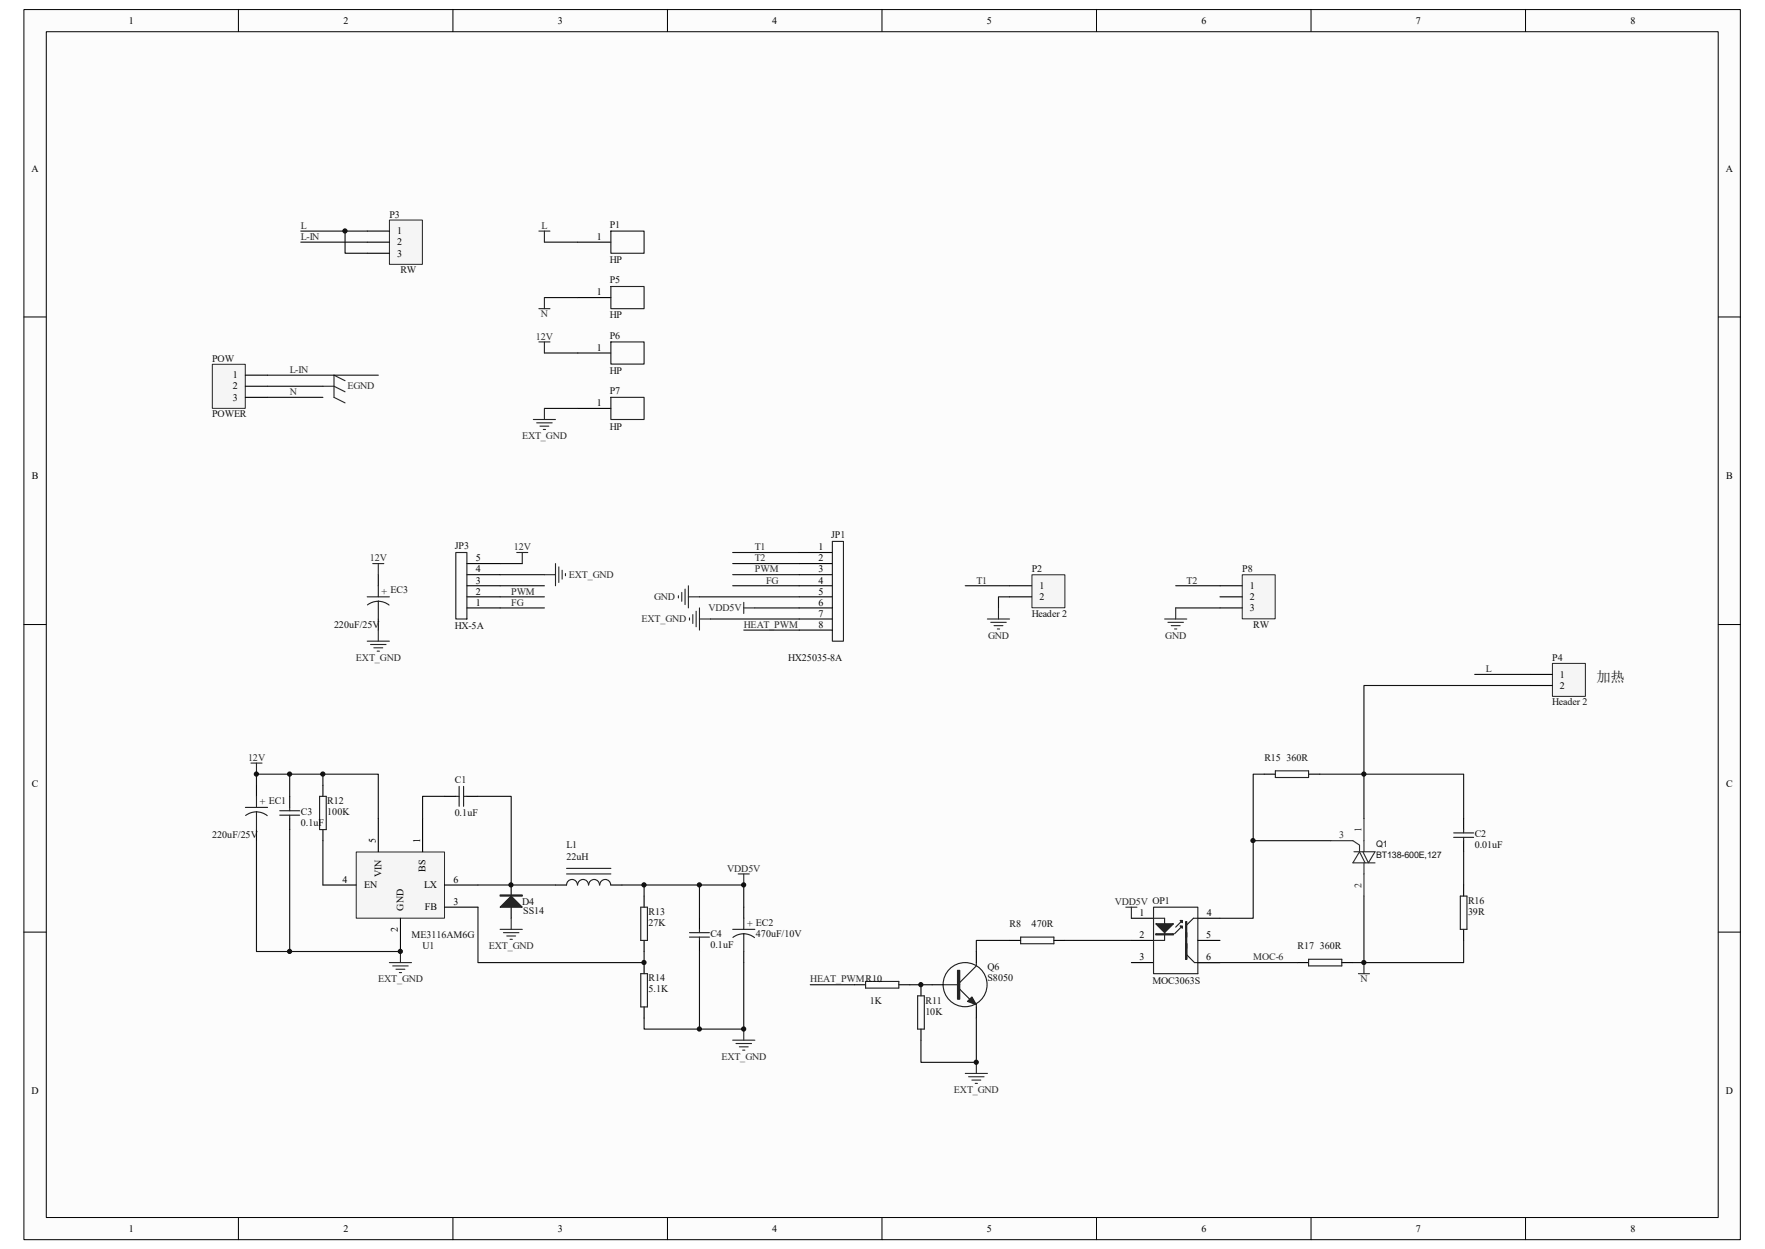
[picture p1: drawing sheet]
<svg xmlns="http://www.w3.org/2000/svg" width="297mm" height="210mm" viewBox="0 0 297 210" stroke-linecap="round" stroke-linejoin="round" font-family="sans-serif">
<path d="M4.1 1.7h288.8v206.7h-288.8z" fill="#fcfcfc"/>
<path d="M4 1.6h288.9v206.8h-288.9z" fill="none" stroke="#000" stroke-width=".17"/>
<path d="M7.8 5.4h281.3v199.3h-281.3z" fill="#fcfcfc"/>
<g fill="none" stroke="#000" stroke-width=".17">
<path d="M7.8 5.3h281.3v199.4h-281.3zM40.1 1.6v3.7M76.2 1.6v3.7M112.3 1.6v3.7M148.4 1.6v3.7M184.5 1.6v3.7M220.6 1.6v3.7M256.7 1.6v3.7M4 53.3h3.7M289.2 53.3h3.7M4 105h3.7M289.2 105h3.7"/>
<path d="M4 156.7h3.7M289.2 156.7h3.7M40.1 204.7v3.7M76.2 204.7v3.7M112.3 204.7v3.7M148.4 204.7v3.7M184.5 204.7v3.7M220.6 204.7v3.7M256.7 204.7v3.7"/>
</g>
<path d="M261.3 111.6h5.5v5.5h-5.5z" fill="#f5f5f5"/>
<path d="M261.2 111.5h5.6v5.6h-5.6z" fill="none" stroke="#262626" stroke-width=".17"/>
<path d="M257.5 113.4h3.7M257.5 115.3h3.7" fill="none" stroke="#000" stroke-width=".19"/>
<path d="M65.6 37h5.5v7.4h-5.5z" fill="#f5f5f5"/>
<path d="M65.5 37h5.6v7.4h-5.6z" fill="none" stroke="#262626" stroke-width=".17"/>
<path d="M61.8 38.9h3.7M61.8 40.7h3.7M61.8 42.6h3.7" fill="none" stroke="#000" stroke-width=".19"/>
<path d="M35.8 61.3h5.5v7.4h-5.5z" fill="#f5f5f5"/>
<path d="M35.7 61.3h5.6v7.4h-5.6z" fill="none" stroke="#262626" stroke-width=".17"/>
<path d="M97.2 40.7h5.6M97.2 50h5.6M97.2 59.4h5.6M41.3 63.1h3.7M41.3 64.9h3.7M41.3 66.8h3.7M97.2 68.7h5.6" fill="none" stroke="#000" stroke-width=".19"/>
<path d="M90.7 38.9h1.8M91.6 38.9v1.8M90.7 51.9h1.8M90.7 57.5h1.8M91.6 50v1.9M91.6 57.5v1.9M54.3 64.9h1.9l1.9 1M58.1 64l-1.9-.9v3.7l1.9 .9" fill="none" stroke="#262626" stroke-width=".19"/>
<path d="M50.6 38.9h11.2M58.1 38.9v3.7h3.7M50.6 40.7h11.2M91.6 40.7h5.6M91.6 50h5.6M91.6 59.4h5.6M45 64.9h9.3M45 63.1h18.7M45 66.8h9.3M91.6 68.7h5.6" fill="none" stroke="#0e0e0e" stroke-width=".19"/>
<path d="M102.8 38.9h5.6v3.7h-5.6zM102.8 48.2h5.6v3.7h-5.6zM102.8 57.5h5.6v3.7h-5.6zM102.8 66.8h5.6v3.7h-5.6z" fill="none" stroke="#1c1c1c" stroke-width=".19"/>
<path d="M209.1 96.7h5.5v7.4h-5.5z" fill="#f5f5f5"/>
<path d="M209 96.6h5.6v7.5h-5.6z" fill="none" stroke="#262626" stroke-width=".17"/>
<g fill="none" stroke="#000" stroke-width=".19">
<path d="M205.3 98.5h3.7M205.3 100.4h3.7M205.3 102.2h3.7M212.8 130.2h1.8M220.2 130.2h1.9M246.3 137.6v1.9M164.3 160v1.9M169.9 158.1h1.9M177.3 158.1h1.9M190.4 158.1h3.7M190.4 154.4h3.7M201.6 158.1h3.7"/>
<path d="M201.6 154.4h3.7M246.3 141.4v1.8M246.3 148.8v1.9M246.3 156.3v1.8M143.8 165.6h1.9M151.3 165.6h1.8M155 165.6v1.8M155 173v1.9M156.8 165.6h1.9M164.3 169.3v1.9M190.4 161.9h3.7M201.6 161.9h3.7"/>
<path d="M218.3 161.9h1.9M225.8 161.9h1.9"/>
</g>
<path d="M189.5 152.5h1.8M190.4 152.5v1.9M228.6 163.7h1.9M229.5 161.9v1.8" fill="none" stroke="#262626" stroke-width=".19"/>
<g fill="none" stroke="#1c1c1c" stroke-width=".19">
<path d="M214.6 129.6h5.6v1.1h-5.6zM246.3 139.5v.6M171.8 157.6h5.5v1.1h-5.5zM194.1 152.5h7.5v11.2h-7.5zM194.1 154.4h1.9v3.7h-1.9M198.8 155.9l-1.1 1.1M199 154.8l-1.2 1.1M201.6 154.4h-.8l-1.1 1.1M244.6 140.1h3.4M244.6 140.8h3.4M245.7 150.7h1.2v5.6h-1.2zM246.3 140.8v.6"/>
<path d="M145.7 165h5.6v1.1h-5.6zM154.4 167.4h1.1v5.6h-1.1zM158.7 165.6h2.8M161.5 166.3l1.7 1.7M164.3 161.9v.5l-2.8 2.8M164.3 168.9v.4M199.7 160.6l1.3 1.3h.6M220.2 161.3h5.6v1.1h-5.6z"/>
<circle cx="162.4" cy="165.6" r="3.7"/>
</g>
<g fill="#1c1c1c" stroke="#1c1c1c" stroke-width=".19">
<path d="M163.5 167.6l.8 1.3-1.5-.5z"/>
<path d="M194.5 155.3h3l-1.5 1.5z"/>
<path d="M198.6 154.8h.4v.3z"/>
<path d="M198.6 155.7h.4v.4z"/>
<path d="M161.1 163.2h.4v4.8h-.4z" fill-rule="evenodd"/>
<path d="M194.5 157h3v.2h-3z" fill-rule="evenodd"/>
<path d="M199.5 155h.2v2.6h-.2z" fill-rule="evenodd"/>
<path d="M199.5 156.8h.2v2.6h-.2z" fill-rule="evenodd"/>
<path d="M199.5 158.7h.2v2.6h-.2z" fill-rule="evenodd"/>
<path d="M199.5 158.7h.2v2.6h-.2z" fill-rule="evenodd"/>
</g>
<g fill="none" stroke="#0e0e0e" stroke-width=".19">
<path d="M248.2 113.4h9.3M257.5 115.3h-28v22.3M212.8 130.2h-1.9v24.2h-5.6M222.1 130.2h24.2v7.4M169.9 158.1h-5.6v1.9M179.2 158.1h11.2M210.9 141.4h13M229.5 150.7v11.2h-1.8M246.3 158.1v3.8h-16.8M246.3 143.2v5.6M136.3 165.6h7.5M153.1 165.6h3.7"/>
<path d="M164.3 171.2v7.4h-9.3v-3.7M201.6 161.9h16.7"/>
</g>
<path d="M229.5 137.6v5.6M223.9 141.4h3.8l1.1 .7v1.1M227.8 143.2h3.6l-1.1 1.9-1-1.9M229.5 145.1v5.6M229.7 145.1l-.9-1.9-1.1 1.9h3.7" fill="none" stroke="#292929" stroke-width=".19"/>
<path d="M60 143.3h14.8v11.1h-14.8z" fill="#f5f5f5"/>
<path d="M59.9 143.3h14.9v11.1h-14.9z" fill="none" stroke="#262626" stroke-width=".17"/>
<g fill="none" stroke="#000" stroke-width=".19">
<path d="M134.5 92.9h5.6M134.5 94.8h5.6M134.5 96.6h5.6M134.5 98.5h5.6M134.5 100.4h5.6M134.5 102.2h5.6M134.5 104.1h5.6M134.5 105.9h5.6M43.2 132v1.9M43.2 139.5v1.9M54.3 132v1.9M54.3 139.5v1.9"/>
<path d="M63.7 137.6v5.6M71.1 137.6v5.6M74.8 133.9h1.9M78.6 133.9h1.8M54.3 148.8h5.6M67.4 154.4v5.6M74.8 148.8h5.6M74.8 152.5h5.6M86 148.8v1.9M86 152.5v1.9M93.5 148.8h1.8M102.8 148.8h1.9"/>
<path d="M108.4 150.7v1.8M108.4 158.1v1.9M125.2 152.5v1.9M125.2 160v1.9M108.4 161.9v1.8M108.4 169.3v1.9"/>
</g>
<g fill="none" stroke="#1c1c1c" stroke-width=".19">
<path d="M140.1 91h1.8v16.8h-1.8zM41.3 135.8h3.7M43.2 136.5l1.1 .2 .7 .4M43.2 136.5l-.8 .1-1.1 .5M43.2 133.9v1.9M43.2 136.5v3M53.8 133.9h1.1v5.6h-1.1zM76.7 133.9h.6M77.3 132.2v3.4M78 133.9h.6M78 132.2v3.4M95.3 146.9h7.5"/>
<path d="M95.3 146h7.5M97.2 148.8a.92 .92 0 0 0-.9-.9 .92 .92 0 0 0-1 .9M99 148.8a.91 .91 0 0 0-.9-.9 .91 .91 0 0 0-.9 .9M100.9 148.8a.91 .91 0 0 0-.9-.9 .91 .91 0 0 0-.9 .9M102.8 148.8a.92 .92 0 0 0-1-.9 .92 .92 0 0 0-.9 .9M107.8 152.5h1.1v5.6h-1.1zM123.3 156.3h3.7M125.2 154.4v1.9M125.2 157v3M125.2 157l.7 .1 1.1 .6M125.2 157l-.8 .1-1.1 .5M107.8 163.7h1.1v5.6h-1.1z"/>
</g>
<g fill="none" stroke="#0e0e0e" stroke-width=".19">
<path d="M123.3 92.9h11.2M123.3 94.8h11.2M123.3 96.6h11.2M123.3 98.5h11.2M117.7 100.4h16.8M119.6 104.1h14.9M125.2 105.9h9.3M127 102.2h7.5M54.3 130.2v1.8M74.8 133.9h-3.7v3.7M80.4 133.9h5.6v14.9M43.2 141.4v18.6h24.2"/>
<path d="M54.3 141.4v7.4M80.4 152.5v9.4h28v-1.9M80.4 148.8h13.1M104.7 148.8h3.7v1.9"/>
</g>
<g fill="#1c1c1c" stroke="#1c1c1c" stroke-width=".19">
<path d="M86 150.7l1.9 1.8h-3.7z"/>
<path d="M84.2 150.5h3.7v.2h-3.7z" fill-rule="evenodd"/>
</g>
<g fill="none" stroke="#262626" stroke-width=".19">
<path d="M89.7 70.5h3.8M90.3 71.1h2.6M90.9 71.7h1.5M91.4 72.2h.4M91.6 68.7v1.8M114.7 99.6v1.5M115.3 99.1v2.6M115.8 98.5v3.7M114.2 100.2v.3M115.8 100.4h1.9M116 103.9v.4M116.6 103.3v1.5"/>
<path d="M117.1 102.8v2.6M117.7 102.2v3.7M117.7 104.1h1.9M125.2 101.3v1.9M125.2 102.2h1.8M42.2 128.3h1.9M43.2 128.3v1.9M67.4 160v1.9M124.2 146.9h1.9M125.2 146.9v1.9M65.5 161.9h3.7M66.1 162.4h2.6"/>
<path d="M66.6 163h1.5M67.2 163.5h.4M123.3 174.9h3.7M123.9 175.5h2.6M124.4 176h1.5M125 176.6h.3M125.2 173v1.9M164.3 178.6v1.9M162.4 180.5h3.8M163 181.1h2.6M163.5 181.6h1.5M164.1 182.2h.4"/>
</g>
<path d="M173.7 96.7h5.5v5.5h-5.5z" fill="#f5f5f5"/>
<path d="M173.7 96.6h5.5v5.6h-5.5z" fill="none" stroke="#262626" stroke-width=".17"/>
<g fill="none" stroke="#000" stroke-width=".19">
<path d="M63.7 96.6v1.9M78.6 98.5h5.6M78.6 96.6h5.6M78.6 94.8h5.6M169.9 98.5h3.7M63.7 104.1v1.8M78.6 100.4h5.6M78.6 102.2h5.6M169.9 100.4h3.7M48.7 133.9v1.9M48.7 137.6v1.9M117.7 154.4v1.9"/>
<path d="M117.7 158.1v1.9"/>
</g>
<g fill="none" stroke="#262626" stroke-width=".19">
<path d="M62.7 94.8h1.9M63.7 94.8v1.8M87 92.9h1.8M87.9 92.9v1.9M91.6 96.6h1.9M93.5 94.8v3.7M94 95.3v2.6M94.6 95.9v1.5M95.2 96.4v.4M61.8 107.8h3.7M62.4 108.4h2.6M62.9 108.9h1.5"/>
<path d="M63.5 109.5h.3M63.7 105.9v1.9M166.2 104.1h3.7M166.7 104.6h2.6M167.3 105.2h1.5M167.8 105.8h.4M168 102.2v1.9M196 104.1h3.7M196.5 104.6h2.6M197.1 105.2h1.5M197.7 105.8h.3M197.8 102.2v1.9"/>
<path d="M84.2 156.3h3.7M84.7 156.8h2.6M85.3 157.4h1.5M85.8 157.9h.4M86 154.4v1.9"/>
</g>
<g fill="none" stroke="#0e0e0e" stroke-width=".19">
<path d="M84.2 98.5h7.4M84.2 94.8h3.7M84.2 96.6h7.4M162.4 98.5h7.5M197.8 98.5h7.5M84.2 102.2h7.4M84.2 100.4h7.4M169.9 100.4h-1.9v1.8M197.8 102.2h7.5M43.2 132v-1.8h20.5v7.4M48.7 130.2v3.7M48.7 139.5v20.5"/>
<path d="M108.4 148.8h16.8v3.7M117.7 148.8v5.6M117.7 160v13M125.2 161.9v11.1h-16.8v-1.8"/>
</g>
<g fill="none" stroke="#1c1c1c" stroke-width=".19">
<path d="M63.7 98.5v1.9M76.7 92.9h1.9v11.2h-1.9zM61.8 100.4h3.7M63.7 101.1l1.1 .2 .7 .4M63.7 101.1l-.8 .1-1.1 .5M63.7 101.1v3M47.1 136.3h3.3M47.1 137.1h3.3M48.7 135.8v.5M48.7 137.1v.5M116 156.8h3.4M116 157.6h3.4"/>
<path d="M117.7 156.3v.5M117.7 157.6v.5"/>
</g>
<g fill="#0e0e0e" stroke="#0e0e0e" stroke-width=".17">
<circle cx="43.1" cy="130.2" r=".35"/>
<circle cx="48.7" cy="160" r=".35"/>
<circle cx="48.7" cy="130.2" r=".35"/>
<circle cx="54.3" cy="130.2" r=".35"/>
<circle cx="58" cy="38.8" r=".35"/>
<circle cx="67.4" cy="160" r=".35"/>
<circle cx="86" cy="148.8" r=".35"/>
<circle cx="108.4" cy="161.8" r=".35"/>
<circle cx="108.4" cy="148.8" r=".35"/>
<circle cx="117.7" cy="173" r=".35"/>
<circle cx="117.7" cy="148.8" r=".35"/>
<circle cx="125.1" cy="173" r=".35"/>
<circle cx="125.1" cy="148.8" r=".35"/>
<circle cx="155" cy="165.6" r=".35"/>
<circle cx="164.3" cy="178.6" r=".35"/>
<circle cx="210.8" cy="141.3" r=".35"/>
<circle cx="229.5" cy="161.8" r=".35"/>
<circle cx="229.5" cy="130.2" r=".35"/>
</g>
<text font-size="2.4" fill="#0e0e0e" x="268.6" y="114.7">加热</text>
<g font-size="1.7">
<text x="21.7" y="4">1</text>
<text x="57.8" y="4">2</text>
<text x="93.9" y="4">3</text>
<text x="130" y="4">4</text>
<text x="166.1" y="4">5</text>
<text x="202.2" y="4">6</text>
<text x="238.3" y="4">7</text>
<text x="274.4" y="4">8</text>
<text x="5.3" y="28.9">A</text>
<text x="290.4" y="28.9">A</text>
<text x="66.8" y="39.4">1</text>
<text x="66.8" y="41.3">2</text>
<text x="100.5" y="40.3">1</text>
<text x="66.8" y="43.1">3</text>
<text x="100.5" y="49.7">1</text>
<text x="100.5" y="59">1</text>
<text x="39.2" y="63.6">1</text>
<text x="39.2" y="65.5">2</text>
<text x="39.2" y="67.4">3</text>
<text x="100.5" y="68.3">1</text>
<text x="5.3" y="80.6">B</text>
<text x="290.5" y="80.6">B</text>
<text x="80.1" y="94.4">5</text>
<text x="137.8" y="92.5">1</text>
<text x="137.8" y="94.4">2</text>
<text x="80.1" y="101.9">1</text>
<text x="80.1" y="100">2</text>
<text x="80.1" y="98.1">3</text>
<text x="80.1" y="96.2">4</text>
<text x="137.8" y="96.2">3</text>
<text x="137.8" y="98.1">4</text>
<text x="137.8" y="100">5</text>
<text x="137.8" y="101.9">6</text>
<text x="174.9" y="99.1">1</text>
<text x="174.9" y="100.9">2</text>
<text x="210.3" y="99.1">1</text>
<text x="210.3" y="100.9">2</text>
<text x="137.8" y="103.7">7</text>
<text x="137.8" y="105.6">8</text>
<text x="210.3" y="102.8">3</text>
<text x="262.5" y="114">1</text>
<text x="262.5" y="115.8">2</text>
<text x="5.3" y="132.3">C</text>
<text x="290.5" y="132.3">C</text>
<text x="63.2" y="141.7" transform="rotate(-90 63.2 141.7)">5</text>
<text x="70.7" y="141.7" transform="rotate(-90 70.7 141.7)">1</text>
<text x="57.6" y="148.4">4</text>
<text x="61.3" y="149.4">EN</text>
<text x="64.2" y="147.5" transform="rotate(-90 64.2 147.5)">VIN</text>
<text x="71.4" y="149.4">LX</text>
<text x="71.6" y="146.6" transform="rotate(-90 71.6 146.6)">BS</text>
<text x="76.3" y="148.4">6</text>
<text x="67.9" y="153.1" transform="rotate(-90 67.9 153.1)">GND</text>
<text x="71.5" y="153.1">FB</text>
<text x="76.3" y="152.1">3</text>
<text x="191.8" y="154">1</text>
<text x="203.1" y="154">4</text>
<text x="67" y="156.7" transform="rotate(-90 67 156.7)">2</text>
<text x="191.8" y="157.7">2</text>
<text x="191.8" y="161.5">3</text>
<text x="203" y="157.7">5</text>
<text x="203" y="161.5">6</text>
<text x="5.3" y="184">D</text>
<text x="290.4" y="184">D</text>
<text x="21.7" y="207.1">1</text>
<text x="57.8" y="207.1">2</text>
<text x="93.9" y="207.1">3</text>
<text x="130" y="207.1">4</text>
<text x="166.1" y="207.1">5</text>
<text x="202.2" y="207.1">6</text>
<text x="238.3" y="207.1">7</text>
<text x="274.4" y="207.1">8</text>
</g>
<g font-size="1.7" fill="#262626">
<text x="50.6" y="40.3">L-IN</text>
<text x="50.6" y="38.5">L</text>
<text x="91.1" y="38.5">L</text>
<text x="91" y="53.3">N</text>
<text x="90.2" y="57.1">12V</text>
<text x="48.8" y="62.7">L-IN</text>
<text x="58.5" y="65.5">EGND</text>
<text x="48.8" y="66.4">N</text>
<text x="87.8" y="73.8">EXT_GND</text>
<text x="62.2" y="94.4">12V</text>
<text x="86.4" y="92.5">12V</text>
<text x="127" y="92.5">T1</text>
<text x="127" y="94.4">T2</text>
<text x="86" y="100">PWM</text>
<text x="86" y="101.9">FG</text>
<text x="95.7" y="97.2">EXT_GND</text>
<text x="110.1" y="100.9">GND</text>
<text x="127" y="96.2">PWM</text>
<text x="128.9" y="98.1">FG</text>
<text x="164.3" y="98.1">T1</text>
<text x="199.7" y="98.1">T2</text>
<text x="107.9" y="104.6">EXT_GND</text>
<text x="119.2" y="102.8">VDD5V</text>
<text x="125.2" y="105.6">HEAT_PWM</text>
<text x="166.3" y="107.4">GND</text>
<text x="196.1" y="107.4">GND</text>
<text x="59.9" y="111.1">EXT_GND</text>
<text x="250" y="113">L</text>
<text x="41.7" y="127.9">12V</text>
<text x="122.4" y="146.6">VDD5V</text>
<text x="187.6" y="152.1">VDD5V OP1</text>
<text x="82.3" y="159.6">EXT_GND</text>
<text x="210.9" y="161.5">MOC-6</text>
<text x="63.6" y="165.1">EXT_GND</text>
<text x="136.4" y="165.2">HEAT_PWMR10</text>
<text x="228.9" y="165.1">N</text>
<text x="121.4" y="178.2">EXT_GND</text>
<text x="160.5" y="183.8">EXT_GND</text>
</g>
<g font-size="1.7" fill="#0e0e0e">
<text x="65.5" y="36.6">P3</text>
<text x="102.6" y="38.3">P1</text>
<text x="67.4" y="45.9">RW</text>
<text x="102.6" y="44.2">HP</text>
<text x="102.6" y="47.6">P5</text>
<text x="102.6" y="53.6">HP</text>
<text x="102.6" y="56.9">P6</text>
<text x="35.7" y="60.8">POW</text>
<text x="102.6" y="62.9">HP</text>
<text x="35.7" y="70.1">POWER</text>
<text x="102.6" y="66.3">P7</text>
<text x="102.6" y="72.2">HP</text>
<text x="76.5" y="92.3">JP3</text>
<text x="139.9" y="90.5">JP1</text>
<text x="64.2" y="100">+ EC3</text>
<text x="173.6" y="96.2">P2</text>
<text x="209" y="96.2">P8</text>
<text x="56.2" y="105.6">220uF/25V</text>
<text x="76.5" y="105.7">HX-5A</text>
<text x="173.6" y="103.7">Header 2</text>
<text x="210.9" y="105.6">RW</text>
<text x="132.6" y="111.2">HX25035-8A</text>
<text x="261.2" y="111.2">P4</text>
<text x="261.2" y="118.6">Header 2</text>
<text x="76.5" y="131.7">C1</text>
<text x="212.8" y="127.9">R15 360R</text>
<text x="43.7" y="135.4">+ EC1</text>
<text x="50.6" y="137.1">C3</text>
<text x="55.1" y="135.2">R12</text>
<text x="55.1" y="137.1">100K</text>
<text x="76.5" y="137.2">0.1uF</text>
<text x="35.7" y="141">220uF/25V</text>
<text x="50.6" y="138.9">0.1uF</text>
<text x="95.3" y="142.7">L1</text>
<text x="248.2" y="140.8">C2</text>
<text x="248.2" y="142.7">0.01uF</text>
<text x="95.3" y="144.5">22uH</text>
<text x="87.9" y="152.1">D4</text>
<text x="88.1" y="153.6">SS14</text>
<text x="109.1" y="153.8">R13</text>
<text x="109.1" y="155.7">27K</text>
<text x="125.7" y="155.9">+ EC2</text>
<text x="169.9" y="155.9">R8</text>
<text x="173.6" y="155.9">470R</text>
<text x="247.1" y="152">R16</text>
<text x="247.1" y="153.8">39R</text>
<text x="69.3" y="157.7">ME3116AM6G</text>
<text x="71.1" y="159.6">U1</text>
<text x="119.5" y="157.6">C4</text>
<text x="119.5" y="159.4">0.1uF</text>
<text x="127.2" y="157.6">470uF/10V</text>
<text x="218.4" y="159.6">R17 360R</text>
<text x="109.1" y="165">R14</text>
<text x="109.1" y="166.9">5.1K</text>
<text x="166.2" y="163.2">Q6</text>
<text x="166.2" y="165">S8050</text>
<text x="193.9" y="165.4">MOC3063S</text>
<text x="146.4" y="168.7">1K</text>
<text x="155.7" y="168.7">R11</text>
<text x="155.7" y="170.6">10K</text>
</g>
<g font-size="1.7" fill="#292929">
<text x="225.3" y="141">3</text>
<text x="229.1" y="139.9" transform="rotate(-90 229.1 139.9)">1</text>
<text x="229.1" y="149.3" transform="rotate(-90 229.1 149.3)">2</text>
</g>
<g font-size="1.5" fill="#0e0e0e">
<text x="231.6" y="142.5">Q1</text>
<text x="231.6" y="144.2">BT138-600E,127</text>
</g>
</svg>
